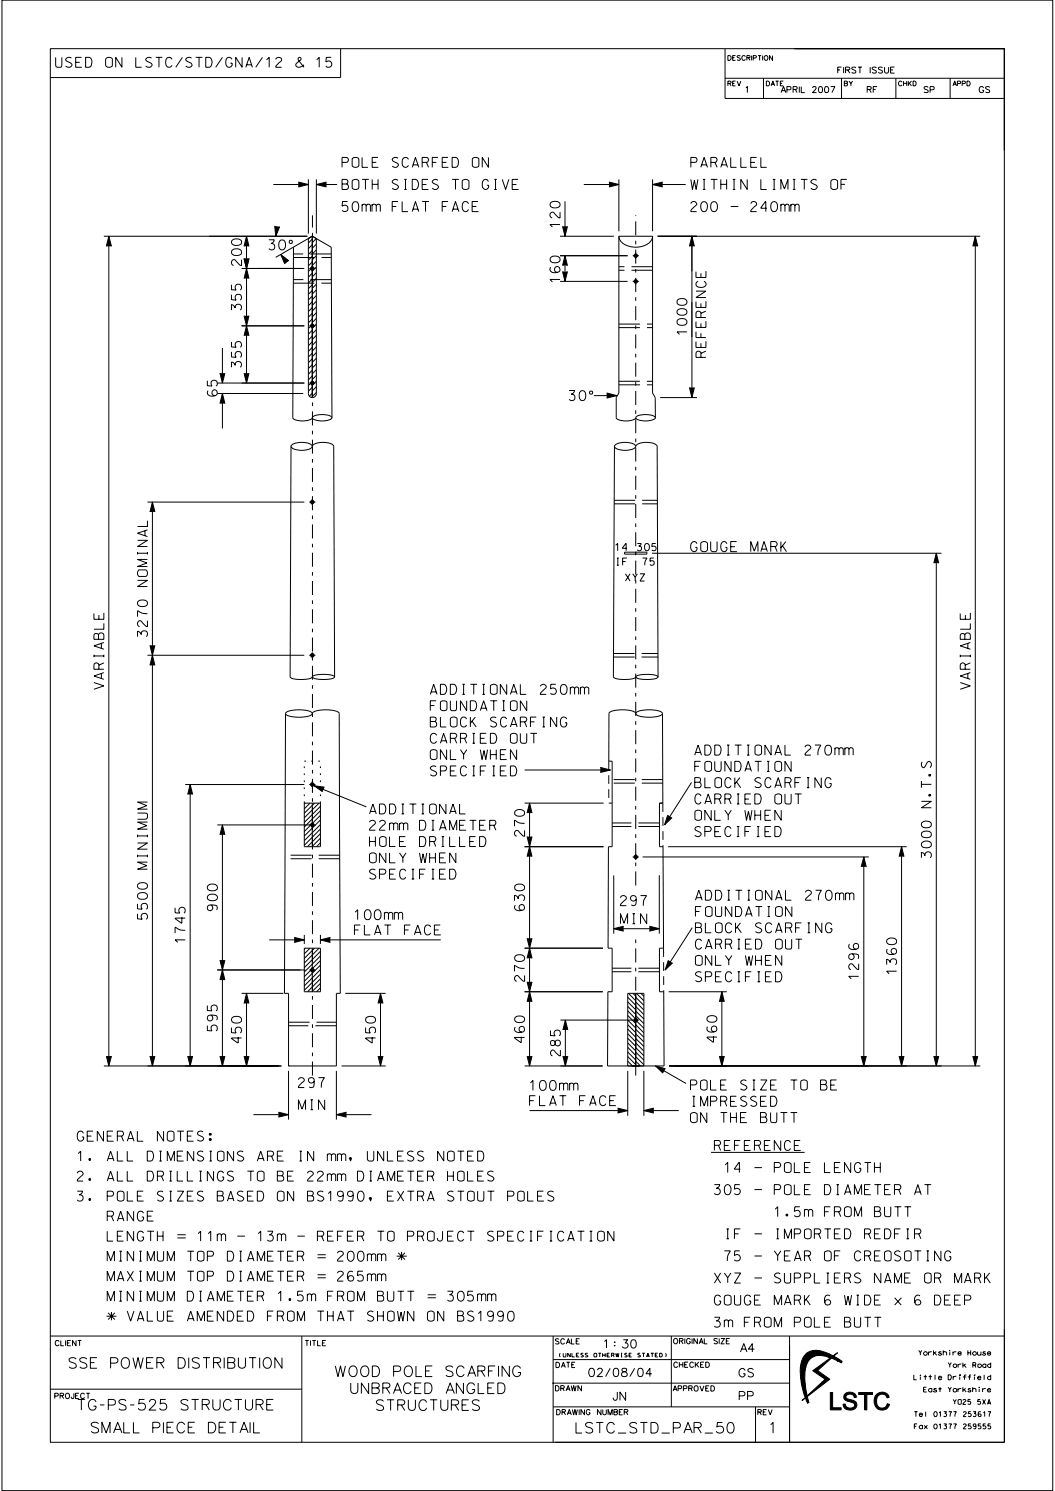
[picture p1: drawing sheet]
<svg xmlns="http://www.w3.org/2000/svg" width="210mm" height="297mm" viewBox="0 0 210 297" stroke-linecap="round" stroke-linejoin="round" font-family="sans-serif">
<g fill="none" stroke="#000" stroke-width=".2">
<path d="M.4 0h209.2v296.9h-209.2zM10 9.7h189.9v277.6h-189.9zM67.8 9.7v5.7h-57.8M144.3 15.6h55.6M144.3 9.8v9.8h55.6M152 15.6v4M158 9.7h41.9v20.2v-20.2h-41.5M167.5 15.6v4M178.3 15.6v4M189.1 15.6v4M54.4 36.8h7M61.4 35.7v10.8"/>
<path d="M63 36.8h4.1M63 35.7v10.8M116.2 36.8h7M123.2 35.7v10.4M129.9 36.8h6.6M129.9 35.7v10.4M20.7 47.1h40.5M21.7 47.1v165.2M48.1 53.5h12.5M49.1 47.1v29.2M53.5 47.8h1.1a.78 .78 0 0 1-.7 .7 .65 .65 0 0 1 .7 .9 .65 .65 0 0 1-1.1 .1M55.8 47.9a.7 .7 0 0 1 1 .3 1.01 1.01 0 0 1-.7 1.6 1.24 1.24 0 0 1-.3-1.9z"/>
<path d="M58.4 49.2l-.1 34a2.89 2.89 0 0 0 2.7 .6l.9-.3 .3-.3M61.6 47.1l-.2 .2M62.2 47.1l3.7 2.1 .2 34M62.2 47.1l-7.3 4.2M62.2 47.1v32.1M62.2 47.1l-.8 .4v30.9a.79 .79 0 0 0 .8 .8M62.2 47.1l.8 .4M62.2 47.6l-.8 .8M62.2 48.7l-.8 .8M62.2 49.9l-.8 .8M62.2 51l-.8 .8M62.2 52.1l-.8 .8"/>
<path d="M62.2 53.3l-.8 .8M62.2 54.4l-.8 .8M62.2 55.6l-.8 .8M62.2 56.7l-.8 .8M62.2 57.8l-.8 .8M62.2 58.9l-.8 .9M62.3 47.1l-.1 .1M63 47.5l-.8 .8M63 48.6l-.8 .9M63 49.8l-.8 .8M63 50.9l-.8 .8M63 52.1l-.8 .8"/>
<path d="M63 53.2l-.8 .8M63 54.3l-.8 .8M63 55.5l-.8 .8M63 56.6l-.8 .8M63 57.7l-.8 .9M63 58.9l-.8 .8M63 47.5v30.9a.8 .8 0 0 1-.8 .8M111.5 47.1h10.7M111.5 56.1h13.4M111.5 50.9h13.4M112.5 40.1v7M112.5 52.9v1.2"/>
<path d="M123.2 47.1a2.96 2.96 0 0 0 3.3 2.1 2.96 2.96 0 0 0 3.4-2.1M123.2 47.1v31.2l-.5 .9v4a2.84 2.84 0 0 0 2.7 .6l.9-.3 .2-.3M123.2 47.1h6.7M129.9 47.1v31.2l.5 .9 .1 4M130.9 47.1h64.2M137.7 47.1v32.1M194.1 47.1v165.2M43.3 76.3h17.3M43.3 78.4h17.1M44.3 69.3v7M44.3 78.4v7M48.1 64.9h12.5"/>
<path d="M62.2 60.1l-.8 .8M62.2 61.2l-.8 .9M62.2 62.4l-.8 .8M62.2 63.5l-.8 .8M62.2 64.6l-.8 .8M62.2 65.8l-.8 .8M62.2 66.9l-.8 .8M62.2 68l-.8 .9M62.2 69.2l-.8 .8M62.2 70.3l-.8 .8M62.2 71.4l-.8 .8M62.2 72.6l-.8 .8"/>
<path d="M62.2 73.7l-.8 .8M62.2 74.9l-.8 .8M62.2 76l-.8 .8M62.2 77.1l-.8 .8M62.2 78.3l-.8 .8M63 60l-.8 .8M63 61.1l-.8 .8M63 62.3l-.8 .8M63 63.4l-.8 .8M63 64.6l-.8 .8M63 65.7l-.8 .8M63 66.8l-.8 .8"/>
<path d="M63 68l-.8 .8M63 69.1l-.8 .8M63 70.2l-.8 .8M63 71.4l-.8 .8M63 72.5l-.8 .8M63 73.7l-.8 .8M63 74.8l-.8 .8M63 75.9l-.8 .8M63 77l-.8 .9M63 78.2l-.8 .8M113.3 77.8h1.1a.88 .88 0 0 1-.7 .7 .65 .65 0 0 1 .7 .9 .65 .65 0 0 1-1.1 .1M115.6 77.9l.4-.1a1.13 1.13 0 0 1 0 2h-.1a1.24 1.24 0 0 1-.3-1.9z"/>
<path d="M117.4 78h.5l.1 .2-.1 .3h-.5zM118.2 78.8h4.6M131.4 79.2h7.3M57.9 88.9a2.13 2.13 0 0 0 2.1 .8l1.2-.1a1.01 1.01 0 0 0 1-.7M57.9 88.9a2.87 2.87 0 0 1 3-.7l.3 .1a1.1 1.1 0 0 1 1 .6M57.9 88.9l-.2 45.9a3.9 3.9 0 0 0 3.1 .5l1.1-.2 .3-.3M62.2 88.9a2.9 2.9 0 0 1 2.9-.7l.4 .1a1.14 1.14 0 0 1 .9 .6l.2 45.9M62.2 83.2a2.94 2.94 0 0 0 2.7 .6l.9-.3 .3-.3M62.2 83.2a2.85 2.85 0 0 1 2.7-.6l.9 .3 .3 .3M122.3 88.9l-.2 45.9a4.1 4.1 0 0 0 3.1 .5l1.1-.2 .2-.3M122.3 88.9a2.03 2.03 0 0 0 2.1 .8l1.2-.1a1.01 1.01 0 0 0 .9-.7M122.3 88.9a2.82 2.82 0 0 1 2.9-.7l.4 .1a1.1 1.1 0 0 1 .9 .6"/>
<path d="M126.5 83.2a2.89 2.89 0 0 0 2.7 .6l1-.3 .3-.3M126.5 83.2a2.8 2.8 0 0 1 2.7-.6l1 .3 .3 .3M126.5 88.9a2.87 2.87 0 0 1 3-.7l1 .3 .3 .4 .2 45.9M29.4 100h31.2M30.3 100v112.3M124.3 110h4.5v.4h-4.5zM126.5 110v.4M129.8 110.2h57.6M186.4 110.2v102.1M29.4 130.5h31.2M62.2 134.8a4.1 4.1 0 0 0 3 .5l1.1-.2 .3-.3M62.2 134.8a5.3 5.3 0 0 1 3.8-.3l.6 .3"/>
<path d="M126.5 134.8a4 4 0 0 0 3.1 .5l1.1-.2 .3-.3M126.5 134.8a5.3 5.3 0 0 1 3.9-.3l.6 .3M36.9 156.3h23.7M37.9 156.3v56M56.8 142.1a3.1 3.1 0 0 0 2.7 .8 4.2 4.2 0 0 0 2.6-.6l.1-.2M56.8 142.1a3.1 3.1 0 0 1 2.7-.7 4.2 4.2 0 0 1 2.6 .6l.1 .1M56.8 142.1l-.2 55.8h.8v14.4M60.6 160h3.2v8.7h-3.2zM60.8 160l-.2 .2M61.7 160l-1.1 1.1M62.2 142.1a3.1 3.1 0 0 1 2.6-.7 4.4 4.4 0 0 1 2.7 .6l.2 55.9h-.7v14.4h-9.6M62.2 160v8.7"/>
<path d="M62.5 156.5l10.4 4.2M62.6 160l-2 2M63.5 160l-2.9 2.9M104.4 153.4h17.1M104.4 160h15.8M105.4 160v52.3M126.5 142.1a2.94 2.94 0 0 0-2.6-.7 4.2 4.2 0 0 0-2.6 .6l-.1 9.6h.6v17.1h-.7l-.1 20.2h.8v8.7h-.8l-.1 14.7h11.3l-.1-14.7h-.8v-8.7h.8l-.1-20.2h-.7v-8.7h.6v-17.9M126.5 142.1a2.97 2.97 0 0 0 2.7 .8 4.2 4.2 0 0 0 2.6-.6l.1-.2M126.5 142.1a2.97 2.97 0 0 1 2.7-.7 4.2 4.2 0 0 1 2.6 .6l.1 .1M137.7 155.9l-5.4 8.4M43.3 164.3h18.5M44.3 164.3v48"/>
<path d="M63.8 160.6l-3.2 3.2M63.8 161.5l-3.2 3.2M63.8 162.4l-3.2 3.2M63.8 163.3l-3.2 3.2M63.8 164.2l-3.2 3.3M63.8 165.1l-3.2 3.3M63.8 166l-2.6 2.7M63.8 167l-1.7 1.7M63.8 167.9l-.8 .8M104.4 168.7h15.7M122.2 174.4v11.6M127.9 170.7h45"/>
<path d="M131.2 174.3v11.7M133 168.7h47.5M171.9 170.7v41.6M179.5 168.7v43.6M43.3 193.2h17.5M48.1 197.9h8.3M49.1 197.9v14.4M53.6 187.2h7M60.6 188.9h3.2v8.7h-3.2zM60.6 186.2v1.8M60.8 188.9l-.2 .2M61.7 188.9l-1.1 1.1"/>
<path d="M62.2 188.9v8.7M62.6 188.9l-2 2M63.5 188.9l-2.9 2.9M63.8 187.2h23.9M63.8 189.5l-3.2 3.3M63.8 190.4l-3.2 3.2M63.8 191.3l-3.2 3.3M63.8 192.3l-3.2 3.2M63.8 193.1l-3.2 3.3M63.8 194.1l-3.2 3.2M63.8 195l-2.6 2.6M63.8 195.9l-1.7 1.7"/>
<path d="M63.8 186.2v1.8M63.8 196.8l-.8 .8M68.7 197.9h8.1M75.7 197.9v14.4M104.4 197.6h15.6M104.4 188.9h15.6M122.2 185h9M125 198.6l1.6 1.7M125 199.6l1.6 1.6M125.1 197.9l1.5 1.5M126 197.9l.6 .6M126.5 198.6l1.7 1.7"/>
<path d="M126.5 199.5l1.7 1.7M126.5 197.9v14.4M126.7 197.9l1.5 1.5M127.6 197.9l.6 .6M133.1 197.6h11.6M137.8 184.8l-5.4 8.4M143.7 197.6v14.7M20.7 212.3h35.3M57.4 212.3h.1M57.4 213.3v9.7M67 213.3v9.7M68 212.3h8.8"/>
<path d="M104.4 212.3h15.5M111.5 203.2h14.4M112.5 203.2v9.1M125 212.3h.1M125 211.4l.9 .9M125 200.5l1.6 1.6M125 201.4l1.6 1.6M125 202.3l1.6 1.6M125 203.2l1.6 1.6M125 204.1l1.6 1.7M125 205l1.6 1.7M125 205.9l1.6 1.7"/>
<path d="M125 206.8l1.6 1.7M125 207.7l1.6 1.7M125 208.6l1.6 1.7M125 209.5l1.6 1.7M125 210.5l1.6 1.6M125 212.3v-14.4h3.2v14.4M125 213.3v8.9M126.5 200.4l1.7 1.7M126.5 201.3l1.7 1.7M126.5 202.3l1.7 1.6M126.5 203.2l1.7 1.6M126.5 204.1l1.7 1.6"/>
<path d="M126.5 205l1.7 1.6M126.5 205.9l1.7 1.6M126.5 206.8l1.7 1.7M126.5 207.7l1.7 1.7M126.5 208.6l1.7 1.7M126.5 209.5l1.7 1.7M126.5 210.4l1.7 1.7M126.5 211.3l1 1M126.5 212.3h.1M128.2 213.3v8.9M130.5 212.3l6.1 3.5M133.2 212.3h61.9"/>
<path d="M50.4 222h7M67 222h6.9M105.4 221.2h19.6M128.2 221.2h6.9M141.5 229.5h18.7M10 266.1h189.9M10 276.7h50.1M60.1 266.1v21.2M110.1 270.8h47.1M110.1 275.5h47.1M110.1 266.1v21.2M133.6 266.1v14.1"/>
<path d="M157.2 266.1v21.2M199.9 264.8v22.5h-89.4M110.1 280.2h47.1M150.4 280.2v7.1"/>
<circle cx="57.9" cy="48.2" r=".35"/>
</g>
<g fill="#000" stroke="#000" stroke-width=".2">
<path d="M59.4 36.3l2 .5-2 .4zM63 36.8l2-.5v.9zM121.2 36.3l2 .5-2 .4zM129.9 36.8l2-.5v.9zM21.7 47.1l.5 2h-1zM49.1 53.5l.5 2h-1zM48.6 51.5h1l-.5 2zM49.1 47.1l.5 2h-1zM54.7 45l1 .2-.8 1.9zM55.9 50.7l1.6 1.3-.8 .6zM112.5 50.9l.5 2h-1zM112 54.1h1l-.5 2z"/>
<path d="M112 45.1h1l-.5 2zM137.7 47.1l.5 2h-1zM194.1 47.1l.5 2h-1zM43.8 74.3h1l-.5 2zM49.1 64.9l.5 2h-1zM48.6 74.3h1l-.5 2zM48.6 62.9h1l-.5 2zM120.8 78.3l2 .5-2 .5zM137.2 77.2h1l-.5 2zM44.3 78.4l.5 2h-1zM30.3 100l.5 2h-1zM186.4 110.2l.5 2h-1z"/>
<path d="M30.3 130.5l.5 2h-1zM29.8 128.5h1l-.5 2zM37.9 156.3l.4 2h-.9zM62.5 156.5l2.1 .3-.4 .9zM119.5 152.9l2 .5-2 .5zM44.3 164.3l.5 2h-1zM105.4 160l.5 2h-1zM105.4 168.7l.5 1.9h-1zM104.9 166.6h1l-.5 2.1zM132.9 162.3l.9 .6-1.5 1.4zM171.9 170.7l.5 2h-1zM179.5 168.7l.5 1.9h-1z"/>
<path d="M44.3 193.2l.5 2h-1zM43.8 191.2h1l-.5 2zM49.1 197.9l.5 2h-1zM58.6 186.7l2 .5-2 .5zM63.8 187.2l2-.5v1zM75.7 197.9l.5 2h-1zM105.4 188.9l.5 2h-1zM105.4 197.6l.5 2h-1zM104.9 186.9h1l-.5 2zM104.9 195.6h1l-.5 2zM122.2 185l1.9-.5v1zM129.3 184.5l1.9 .5-1.9 .5z"/>
<path d="M133 191.3l.9 .5-1.5 1.4zM143.7 197.6l.5 2h-1zM21.2 210.4h1l-.5 1.9zM29.8 210.4h1l-.5 1.9zM37.4 210.4h.9l-.4 1.9zM43.8 210.4h1l-.5 1.9zM48.6 210.4h1l-.5 1.9zM75.2 210.4h1l-.5 1.9zM104.9 210.4h1l-.5 1.9zM112.5 203.2l.5 2h-1zM112 210.4h1l-.5 1.9zM130.5 212.3l2 .6-.5 .9z"/>
<path d="M143.2 210.4h1l-.5 1.9zM171.4 210.4h1l-.5 1.9zM179 210.4h1l-.5 1.9zM185.9 210.4h1l-.5 1.9zM193.6 210.4h1l-.5 1.9zM55.4 221.5l2 .5-2 .5zM67 222l2-.5v1zM122.9 220.7l2.1 .5-2.1 .5zM128.2 221.2l1.9-.5v1zM159.3 272.4l.6 .2zM159.9 272.6l.4 .1z"/>
<path d="M110.1 275.5l.1 .1z" fill-rule="evenodd"/>
<path d="M159.5 275.3l.7-.1 .1 .3-.8 .2z" fill-rule="evenodd"/>
<path d="M159.3 272.4l1 .3-.1 2.5-.7 .1z" fill-rule="evenodd"/>
<path d="M159.5 275.6l.8-.1 .3 2.1-.5 .2z" fill-rule="evenodd"/>
<path d="M160.2 278.1l.5-.1-.4 .4z" fill-rule="evenodd"/>
<path d="M159.3 272.1l1.1 .2-.1 .4-1-.3z" fill-rule="evenodd"/>
<path d="M160.1 277.8l.5-.2v.3l-.4 .2z" fill-rule="evenodd"/>
<path d="M160.3 278.5l.4-.3 .3 1.1-.2 .2z" fill-rule="evenodd"/>
<path d="M160.4 269.8l.7 1.1-.4 .6-.3 .8-1.1-.2 .2-.6a3.4 3.4 0 0 1 .9-1.7z" fill-rule="evenodd"/>
<path d="M160.5 269.6h.1l.7 1-.2 .3-.7-1.1z" fill-rule="evenodd"/>
<path d="M160.6 269.6l1.1-.6h1v1l-.7 .2-.7 .4z" fill-rule="evenodd"/>
<path d="M162.7 269h.3v1h-.3z" fill-rule="evenodd"/>
<path d="M163 269l2.1 .7-.2 .6-1.9-.3z" fill-rule="evenodd"/>
<path d="M165.1 269.7l.2 .1-.1 .6-.3-.1z" fill-rule="evenodd"/>
<path d="M164.9 270.3l.1 .1z" fill-rule="evenodd"/>
<path d="M165.3 269.8l.5 .3-.5 .4-.1-.1z" fill-rule="evenodd"/>
<path d="M165.5 270.5l.4-.3 1 .5-.2 .4z" fill-rule="evenodd"/>
<path d="M166.9 270.7l.2 .1-.2 .4-.2-.1z" fill-rule="evenodd"/>
<path d="M161.8 273l4.9-3.6-4 3.6 2.5 1.7-5.5 4.3 4.6-4.3z" fill-rule="evenodd"/>
<path d="M166.7 271v.2z" fill-rule="evenodd"/>
<path d="M167.1 270.8l.5 .4-.1 .3-.6-.3z" fill-rule="evenodd"/>
<circle cx="62.2" cy="53.5" r=".35"/>
<circle cx="126.5" cy="56.1" r=".35"/>
<circle cx="126.5" cy="50.9" r=".35"/>
<circle cx="62.2" cy="76.3" r=".35"/>
<circle cx="62.2" cy="64.9" r=".35"/>
<circle cx="62.2" cy="100" r=".35"/>
<circle cx="62.2" cy="130.5" r=".35"/>
<circle cx="62.2" cy="156.3" r=".35"/>
<circle cx="62.2" cy="164.3" r=".35"/>
<circle cx="126.5" cy="170.7" r=".36"/>
<circle cx="62.2" cy="193.2" r=".35"/>
<circle cx="126.5" cy="203.2" r=".36"/>
</g>
<g fill="none" stroke="#000" stroke-width=".2" stroke-dasharray="4.2 1.4" stroke-linecap="butt">
<path d="M58.4 56.4h7.6M58.4 51.3h7.5M61.6 53.5h1.2M62.2 52.9v1.2M65.9 50.6h-7.5M66 55.7h-7.6M125.9 50.9h1.3M125.9 56.1h1.3M126.5 50.3v1.2M126.5 55.5v1.2M129.9 53.8h-6.7M129.9 53.1h-6.7"/>
<path d="M61.6 64.9h1.2M61.6 76.3h1.2M62.2 64.3v1.2M62.2 75.7v1.2M123.2 65.3h6.7M123.2 64.6h6.7M123.2 76.7h6.7M123.2 75.9h6.7M62.2 99.4v1.2M122.2 99.7h8.6M61.6 100h1.2M122.2 100.4h8.6"/>
<path d="M61.6 130.5h1.2M62.2 129.9v1.3M122.1 130.9h8.9M122.1 130.2h8.9M61.6 156.3h1.2M62.2 155.6v1.3M131.9 156h-10.1M131.9 155.3h-10.1M61.6 164.3h1.2M62.2 163.7v1.2M67.6 170.4h-10.9M67.6 171.1h-10.9"/>
<path d="M126.5 170.1v1.2M127.2 170.7h-1.3M131.3 164.6h-9.5M131.3 163.9h-9.5M61.6 193.2h1.2M62.2 192.6v1.2M131.3 193.6h-9.5M131.3 192.9h-9.5M57.4 203.6h9.6M67 204.3h-9.6M126.5 202.6v1.2M127.2 203.2h-1.3"/>
</g>
<path d="M121.2 151.6v8.4M121.8 160h-.6M131.9 160l.1 8.7M132.1 188.9v8.7" fill="none" stroke="#000" stroke-width=".2" stroke-dasharray="1.7 1.1" stroke-linecap="butt"/>
<path d="M60.6 151.6h3.2M60.6 160v-8.4M63.8 160v-8.4" fill="none" stroke="#000" stroke-width=".2" stroke-dasharray=".3 1.1" stroke-linecap="butt"/>
<path d="M126.5 176.4v-133.5M62.2 214.2v-171.3M126.5 214.2v-27.3" fill="none" stroke="#000" stroke-width=".2" stroke-dasharray="2.8 1.1 .7 1.1" stroke-linecap="butt"/>
<text font-size="3.5" x="164.9" y="280.8">LSTC</text>
<g font-size="2.1">
<text x="13.7" y="272.6">SSE POWER DISTRIBUTION</text>
<text x="66.7" y="274.2">WOOD POLE SCARFING</text>
<text x="15.5" y="280.9">TG-PS-525 STRUCTURE</text>
<text x="69.8" y="277.6">UNBRACED ANGLED</text>
<text x="74.9" y="281">STRUCTURES</text>
<text x="18.2" y="285.4">SMALL PIECE DETAIL</text>
<text x="114.6" y="285.5">LSTC_STD_PAR_50</text>
<text x="153.4" y="285.5">1</text>
</g>
<g font-size="2">
<text x="11.1" y="13.4">USED ON LSTC/STD/GNA/12 &amp; 15</text>
<text x="68.1" y="33.3">POLE SCARFED ON</text>
<text x="137.5" y="33.3">PARALLEL</text>
<text x="68.1" y="37.7">BOTH SIDES TO GIVE</text>
<text x="137.5" y="37.7">WITHIN LIMITS OF</text>
<text x="68.1" y="42.1">50mm FLAT FACE</text>
<text x="111.5" y="45.4" transform="rotate(-90 111.5 45.4)">120</text>
<text x="137.5" y="42.1">200 - 240mm</text>
<text x="48.1" y="52.9" transform="rotate(-90 48.1 52.9)">200</text>
<text x="111.5" y="56.3" transform="rotate(-90 111.5 56.3)">160</text>
<text x="48.1" y="61.8" transform="rotate(-90 48.1 61.8)">355</text>
<text x="136.7" y="66.8" transform="rotate(-90 136.7 66.8)">1000</text>
<text x="140.5" y="71.2" transform="rotate(-90 140.5 71.2)">REFERENCE</text>
<text x="48.1" y="73.2" transform="rotate(-90 48.1 73.2)">355</text>
<text x="43.3" y="78.9" transform="rotate(-90 43.3 78.9)">65</text>
<text x="137.5" y="109.9">GOUGE MARK</text>
<text x="29.4" y="116.8" transform="rotate(-90 29.4 116.8)">NOMINAL</text>
<text x="193.1" y="123.4" transform="rotate(-90 193.1 123.4)">E</text>
<text x="29.4" y="126.8" transform="rotate(-90 29.4 126.8)">3270</text>
<text x="193.1" y="127.3" transform="rotate(-90 193.1 127.3)">BL</text>
<text x="20.7" y="137.3" transform="rotate(-90 20.7 137.3)">VARIABLE</text>
<text x="193.1" y="137.3" transform="rotate(-90 193.1 137.3)">VARIA</text>
<text x="85.7" y="141.6">FOUNDATION</text>
<text x="85.7" y="138.3">ADDITIONAL 250mm</text>
<text x="85.7" y="148.1">CARRIED OUT</text>
<text x="85.7" y="144.8">BLOCK SCARFING</text>
<text x="85.7" y="154.6">SPECIFIED</text>
<text x="85.7" y="151.3">ONLY WHEN</text>
<text x="138.3" y="153.7">FOUNDATION</text>
<text x="138.3" y="150.4">ADDITIONAL 270mm</text>
<text x="138.3" y="160.1">CARRIED OUT</text>
<text x="138.3" y="156.9">BLOCK SCARFING</text>
<text x="185.4" y="160.9" transform="rotate(-90 185.4 160.9)">N.T.S</text>
<text x="73.6" y="165.4">22mm DIAMETER</text>
<text x="73.6" y="162.1">ADDITIONAL</text>
<text x="104.4" y="166.6" transform="rotate(-90 104.4 166.6)">270</text>
<text x="138.3" y="166.6">SPECIFIED</text>
<text x="138.3" y="163.4">ONLY WHEN</text>
<text x="29.4" y="173.1" transform="rotate(-90 29.4 173.1)">MINIMUM</text>
<text x="73.6" y="171.9">ONLY WHEN</text>
<text x="73.6" y="168.6">HOLE DRILLED</text>
<text x="185.4" y="170.9" transform="rotate(-90 185.4 170.9)">3000</text>
<text x="73.6" y="175.1">SPECIFIED</text>
<text x="138.4" y="179.3">ADDITIONAL 270mm</text>
<text x="29.4" y="183.1" transform="rotate(-90 29.4 183.1)">5500</text>
<text x="43.3" y="181.4" transform="rotate(-90 43.3 181.4)">900</text>
<text x="70.5" y="183.2">100mm</text>
<text x="104.4" y="181.4" transform="rotate(-90 104.4 181.4)">630</text>
<text x="123.5" y="184">MIN</text>
<text x="123.5" y="180.4">297</text>
<text x="138.4" y="185.8">BLOCK SCARFING</text>
<text x="138.4" y="182.6">FOUNDATION</text>
<text x="36.9" y="187.9" transform="rotate(-90 36.9 187.9)">1745</text>
<text x="70.5" y="186.2">FLAT FACE</text>
<text x="138.4" y="189.1">CARRIED OUT</text>
<text x="104.4" y="195.5" transform="rotate(-90 104.4 195.5)">270</text>
<text x="138.4" y="195.6">SPECIFIED</text>
<text x="138.4" y="192.3">ONLY WHEN</text>
<text x="170.9" y="195.1" transform="rotate(-90 170.9 195.1)">1296</text>
<text x="178.5" y="194.1" transform="rotate(-90 178.5 194.1)">1360</text>
<text x="43.3" y="205.4" transform="rotate(-90 43.3 205.4)">595</text>
<text x="48.1" y="207.8" transform="rotate(-90 48.1 207.8)">450</text>
<text x="74.8" y="207.8" transform="rotate(-90 74.8 207.8)">450</text>
<text x="104.4" y="207.7" transform="rotate(-90 104.4 207.7)">460</text>
<text x="142.7" y="207.6" transform="rotate(-90 142.7 207.6)">460</text>
<text x="111.6" y="210.3" transform="rotate(-90 111.6 210.3)">285</text>
<text x="59.4" y="221">MIN</text>
<text x="59.4" y="216.6">297</text>
<text x="105.4" y="220.2">FLAT FACE</text>
<text x="105.4" y="217.2">100mm</text>
<text x="137.4" y="220.4">IMPRESSED</text>
<text x="137.4" y="217.1">POLE SIZE TO BE</text>
<text x="15.4" y="227.3">GENERAL NOTES:</text>
<text x="137.4" y="223.6">ON THE BUTT</text>
<text x="15.4" y="231.3">1. ALL DIMENSIONS ARE IN mm, UNLESS NOTED</text>
<text x="142.2" y="229.2">REFERENCE</text>
<text x="143.2" y="233.6">14 - POLE LENGTH</text>
<text x="15.4" y="239.3">3. POLE SIZES BASED ON BS1990, EXTRA STOUT POLES</text>
<text x="15.4" y="235.3">2. ALL DRILLINGS TO BE 22mm DIAMETER HOLES</text>
<text x="142.2" y="238">305 - POLE DIAMETER AT</text>
<text x="18.2" y="243.2">RANGE</text>
<text x="148.5" y="242.4">1.5m FROM BUTT</text>
<text x="18.1" y="251.2">MINIMUM TOP DIAMETER = 200mm *</text>
<text x="18.3" y="247.2">LENGTH = 11m - 13m - REFER TO PROJECT SPECIFICATION</text>
<text x="143.1" y="251.2">75 - YEAR OF CREOSOTING</text>
<text x="143.2" y="246.8">IF - IMPORTED REDFIR</text>
<text x="18" y="255.2">MAXIMUM TOP DIAMETER = 265mm</text>
<text x="142.2" y="255.6">XYZ - SUPPLIERS NAME OR MARK</text>
<text x="18" y="263.2">* VALUE AMENDED FROM THAT SHOWN ON BS1990</text>
<text x="18.1" y="259.2">MINIMUM DIAMETER 1.5m FROM BUTT = 305mm</text>
<text x="142.2" y="260">GOUGE MARK 6 WIDE x 6 DEEP</text>
<text x="142.2" y="264.4">3m FROM POLE BUTT</text>
</g>
<g font-size="1.7">
<text x="120.3" y="268.5">1 : 30</text>
<text x="147.4" y="269.3">A4</text>
<text x="117.2" y="274.2">02/08/04</text>
<text x="147.1" y="274.3">GS</text>
<text x="122.1" y="278.9">JN</text>
<text x="147.2" y="278.9">PP</text>
</g>
<g font-size="1.4">
<text x="122.4" y="109.7">14</text>
<text x="122.5" y="112.6">IF</text>
<text x="126.9" y="109.7">305</text>
<text x="127.9" y="112.6">75</text>
<text x="124.5" y="115.7">XYZ</text>
</g>
<g font-size="1.2">
<text x="166.8" y="14.6">FIRST ISSUE</text>
<text x="148.5" y="18.5">1</text>
<text x="155.5" y="18.5">APRIL 2007</text>
<text x="172.6" y="18.5">RF</text>
<text x="183.9" y="18.5">SP</text>
<text x="194.9" y="18.5">GS</text>
</g>
<g font-size="1.1">
<text x="11" y="268.1">CLIENT</text>
<text x="60.8" y="268.1">TITLE</text>
<text x="110.5" y="267.7">SCALE</text>
<text x="134.1" y="267.7">ORIGINAL SIZE</text>
<text x="110.7" y="272.4">DATE</text>
<text x="134.1" y="272.4">CHECKED</text>
<text x="10.9" y="278.6">PROJECT</text>
<text x="110.6" y="277.1">DRAWN</text>
<text x="110.8" y="281.8">DRAWING NUMBER</text>
<text x="134" y="277.1">APPROVED</text>
<text x="150.8" y="281.8">REV</text>
</g>
<g font-size="1">
<text x="182.9" y="270">Yorkshire House</text>
<text x="181.9" y="274.8">Little Driffield</text>
<text x="188.7" y="272.4">York Road</text>
<text x="183.8" y="277.3">East Yorkshire</text>
<text x="189.7" y="279.7">YO25 5XA</text>
<text x="182" y="284.6">Fax 01377 259555</text>
<text x="182" y="282.2">Tel 01377 253617</text>
</g>
<g font-size=".9">
<text x="144.9" y="17.1">REV</text>
<text x="144.9" y="12">DESCRIPTION</text>
<text x="152.5" y="17.1">DATE</text>
<text x="168.1" y="17.1">BY</text>
<text x="178.9" y="17.1">CHKD</text>
<text x="189.7" y="17.1">APPD</text>
</g>
<text font-size=".7" x="111.2" y="270.3">(UNLESS OTHERWISE STATED)</text>
</svg>
